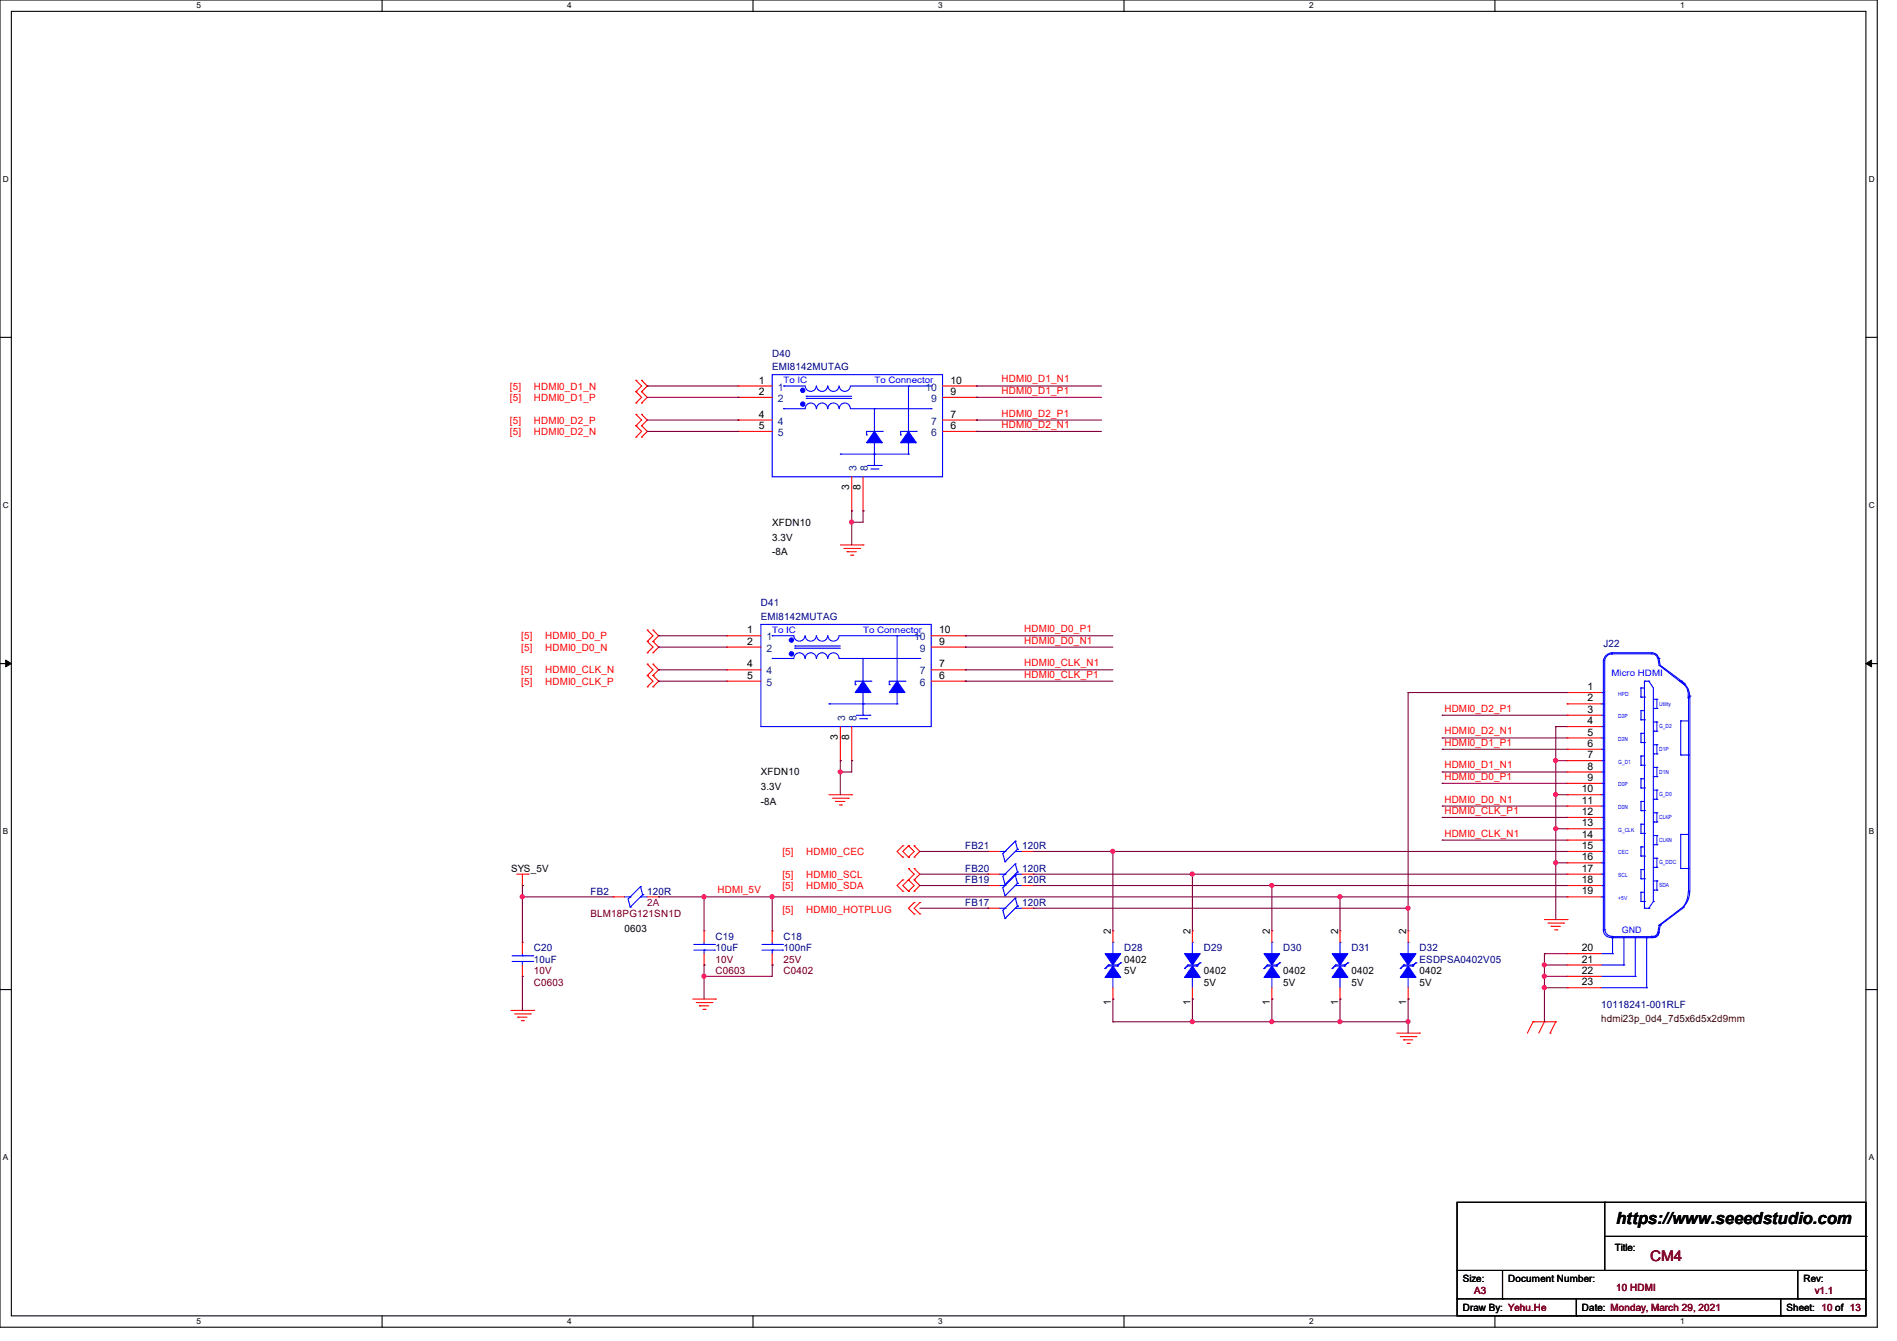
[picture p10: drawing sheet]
<svg xmlns="http://www.w3.org/2000/svg" width="297mm" height="210mm" viewBox="0 0 297 210" stroke-linecap="round" stroke-linejoin="round" font-family="sans-serif">
<path d="M0 0h293.9v207.9h-293.9zM1.8 1.8h290.3v204.3h-290.3z" fill="none" stroke="#000" stroke-width=".17"/>
<g fill="#fff">
<path d="M30.8 .2h.7v1.4h-.7z"/>
<path d="M30.8 206.2h.7v1.4h-.7z"/>
</g>
<path d="M59.8 0v1.8M59.8 206.1v1.8" fill="none" stroke="#000" stroke-width=".17"/>
<g fill="#fff">
<path d="M88.8 .2h.7v1.4h-.7z"/>
<path d="M88.8 206.2h.7v1.4h-.7z"/>
</g>
<path d="M117.9 0v1.8M117.9 206.1v1.8" fill="none" stroke="#000" stroke-width=".17"/>
<g fill="#fff">
<path d="M146.9 .2h.7v1.4h-.7z"/>
<path d="M146.9 206.2h.7v1.4h-.7z"/>
</g>
<path d="M176 0v1.8M176 206.1v1.8" fill="none" stroke="#000" stroke-width=".17"/>
<g fill="#fff">
<path d="M205 .2h.7v1.4h-.7z"/>
<path d="M205 206.2h.7v1.4h-.7z"/>
</g>
<path d="M234.1 0v1.8M234.1 206.1v1.8" fill="none" stroke="#000" stroke-width=".17"/>
<g fill="#fff">
<path d="M263.1 .2h.6v1.4h-.6z"/>
<path d="M263.1 206.2h.6v1.4h-.6z"/>
<path d="M.5 27.3h.9v1.4h-.9z"/>
<path d="M292.6 27.3h.9v1.4h-.9z"/>
<path d="M.5 78.4h.9v1.4h-.9z"/>
<path d="M292.6 78.4h.9v1.4h-.9z"/>
</g>
<path d="M0 52.8h1.8M292.1 52.8h1.8" fill="none" stroke="#000" stroke-width=".17"/>
<g fill="#fff">
<path d="M.5 129.5h.8v1.4h-.8z"/>
<path d="M292.6 129.5h.8v1.4h-.8z"/>
</g>
<path d="M0 103.9h1.8M292.1 103.9h1.8" fill="none" stroke="#000" stroke-width=".17"/>
<path d="M.9 103.4l.9 .5-.9 .5zM292.1 103.9l.9-.5v1z" fill="#000" stroke="#000" stroke-width=".16"/>
<g fill="#fff">
<path d="M.5 180.5h.8v1.4h-.8z"/>
<path d="M292.6 180.5h.8v1.4h-.8z"/>
</g>
<g fill="none" stroke="#000" stroke-width=".17">
<path d="M0 155h1.8M292.1 155h1.8M228.1 188.3h64v17.8h-64zM228.1 199h64M235.2 199v4.4M251.2 188.3h.1M251.2 188.3v10.7M251.2 193.6h40.9M281.5 199v4.4M292.1 199h.1M292.1 193.6h.1M228.1 203.4h.1"/>
<path d="M228.1 203.4h64M235.2 203.4h.1M246.8 206.1h.1M246.8 203.4v2.7M278.8 206.1h.1M278.8 203.4v2.7M281.5 203.4h.1"/>
</g>
<g fill="none" stroke="#f00" stroke-width=".17">
<path d="M99.6 59.6h.1M99.6 59.6l.9 .9-.9 .8M100.5 59.6h.1M100.5 59.6l.8 .9-.8 .8M99.6 68.5h.1M99.6 66.7h.1M99.6 64.9h.1M99.6 63.1h.1M99.6 61.3h.1M99.6 66.7l.9 .9-.9 .9M99.6 64.9l.9 .9-.9 .9M99.6 61.3l.9 .9-.9 .9"/>
<path d="M100.5 66.7h.1M100.5 68.5h.1M100.5 64.9h.1M100.5 61.3h.1M100.5 63.1h.1M100.5 66.7l.8 .9-.8 .9M100.5 64.9l.8 .9-.8 .9M100.5 61.3l.8 .9-.8 .9M115.6 60.5h.1M115.6 62.2h.1M115.6 65.8h.1M115.6 67.6h.1"/>
<path d="M115.6 60.5h5.3M115.6 62.2h5.3M115.6 65.8h5.3M115.6 67.6h5.3M133.3 74.7v5.3M135.1 74.7v5.3M147.6 60.5h5.3M147.6 62.2h5.3M147.6 65.8h5.3M147.6 67.6h5.3M152.9 60.5h.1M152.9 62.2h.1"/>
<path d="M152.9 65.8h.1M152.9 67.6h.1M101.3 98.7h.1M101.3 98.7l.9 .9-.9 .9M102.2 98.7h.1M102.2 98.7l.9 .9-.9 .9M113.8 99.6h.1M113.8 99.6h5.3M131.6 85.3h3.5M132.1 85.9h2.5M132.6 86.4h.1M132.6 86.4h1.5"/>
<path d="M133.2 87h.3M133.3 80h.1M133.5 87h.1M134.6 85.9h.1M135.1 85.3h.1M135.1 80h.1M145.8 99.6h5.3M151.1 99.6h.1M101.3 100.5h.1M101.3 102.2h.1M101.3 105.8h.1M101.3 104h.1"/>
<path d="M101.3 107.6h.1M101.3 100.5l.9 .8-.9 .9M101.3 104l.9 .9-.9 .9M101.3 105.8l.9 .9-.9 .9M102.2 100.5h.1M102.2 102.2h.1M102.2 104h.1M102.2 105.8h.1M102.2 107.6h.1M102.2 100.5l.9 .8-.9 .9M102.2 104l.9 .9-.9 .9M102.2 105.8l.9 .9-.9 .9"/>
<path d="M113.8 101.3h.1M113.8 104.9h.1M113.8 106.7h.1M113.8 101.3h5.3M113.8 104.9h5.3M113.8 106.7h5.3M131.6 119.1h.1M131.6 113.8v5.3M133.3 119.1h.1M133.3 113.8v5.3M145.8 101.3h5.3M145.8 104.9h5.3"/>
<path d="M145.8 106.7h5.3M151.1 101.3h.1M151.1 104.9h.1M151.1 106.7h.1M245.4 108.5h.1M245.4 110.2h.1M245.4 112h.1M245.4 113.8h.1M245.4 115.6h.1M245.4 117.3h.1M245.4 119.1h.1M245.4 108.5h5.3"/>
<path d="M245.4 110.2h5.3M245.4 112h5.3M245.4 113.8h5.3M245.4 115.6h5.3M245.4 117.3h5.3M245.4 119.1h5.3M80.9 136.9h1.8M81.8 138.7h.1M81.8 136.9v1.8M82.7 136.9h.1M129.8 124.5h3.5M130.3 125h2.5"/>
<path d="M130.9 125.5h.1M130.9 125.5h1.4M131.4 126.1h.3M131.7 126.1h.1M132.8 125h.1M133.3 124.5h.1M141.4 132.5h.1M141.4 134.2h.1M141.4 137.8h.1M141.4 139.6h.1M141.4 132.5l-.9 .8 .9 .9M141.4 137.8l-.9 .9 .9 .9"/>
<path d="M142.2 134.2h.1M142.2 132.5h.1M142.2 139.6h.1M142.2 137.8h.1M142.2 136h.1M142.2 132.5l-.8 .8 .8 .9M142.2 132.5l.9 .8-.9 .9M142.2 136l.9 .9-1.7 1.8 .8 .9M142.2 137.8l.9 .9-.9 .9M143.1 132.5h.1M143.1 134.2h.1M143.1 137.8h.1"/>
<path d="M143.1 139.6h.1M143.1 136h.1M143.1 132.5l.9 .8-.9 .9M143.1 137.8l.9 .9-.9 .9M143.1 136l.9 .9-.9 .9M154.7 136.9h.1M154.7 133.3h.1M154.7 138.7h.1M154.7 136.9h1.8M154.7 133.3h1.8M154.7 138.7h1.8M160 136.9h1.8"/>
<path d="M160 133.3h1.8M160 138.7h1.8M161.8 136.9h.1M161.8 133.3h.1M161.8 138.7h.1M245.4 120.9h.1M245.4 122.7h.1M245.4 124.5h.1M245.4 126.2h.1M245.4 128h.1M245.4 129.8h.1M245.4 131.6h.1"/>
<path d="M245.4 133.3h.1M245.4 135.1h.1M245.4 136.9h.1M245.4 138.7h.1M245.4 136.9h5.3M245.4 124.5h5.3M245.4 120.9h5.3M245.4 122.7h5.3M245.4 126.2h5.3M245.4 128h5.3M245.4 129.8h5.3M245.4 131.6h5.3"/>
<path d="M245.4 133.3h5.3M245.4 135.1h5.3M245.4 138.7h5.3M80 158.2h3.6M80.6 158.8h2.4M81.1 159.3h.1M81.1 159.3h1.4M81.6 159.9h.4M81.8 147.6h.1M81.8 152.9h.1M81.8 147.6v1.8M81.8 151.1v1.8"/>
<path d="M82 159.9h.1M83 158.8h.1M83.6 158.2h.1M96 140.5h.1M96 140.5h1.8M101.3 140.5h1.8M103.1 140.5h.1M108.5 156.5h3.5M109 157h2.5M109.5 157.5h.1M109.5 157.5h1.5M110.1 158.1h.3"/>
<path d="M110.2 145.8h.1M110.2 151.1h.1M110.2 145.8v1.8M110.2 149.4v1.7M110.4 158.1h.1M111.5 157h.1M112 156.5h.1M120.9 145.8h.1M120.9 151.1h.1M120.9 145.8v1.8M120.9 149.4v1.7M143.1 141.4h.1"/>
<path d="M143.1 143.1h.1M143.1 141.4l-.9 .8 .9 .9M144 141.4h.1M144 143.1h.1M144 141.4l-.9 .8 .9 .9M154.7 142.2h.1M154.7 142.2h1.8M160 142.2h1.8M161.8 142.2h.1M174.2 145.8h.1M174.2 156.5h.1M174.2 145.8v1.8"/>
<path d="M174.2 154.7v1.8M186.7 145.8h.1M186.7 156.5h.1M186.7 145.8v1.8M186.7 154.7v1.8M199.1 145.8h.1M199.1 156.5h.1M199.1 145.8v1.8M199.1 154.7v1.8M209.8 145.8h.1M209.8 156.5h.1M209.8 145.8v1.8"/>
<path d="M209.8 154.7v1.8M220.5 145.8h.1M220.5 156.5h.1M220.5 145.8v1.8M220.5 154.7v1.8M241.8 144h3.6M242.4 144.6h2.4M242.9 145.1h.1M242.9 145.1h1.4M243.4 145.6h.4M243.8 145.6h.1M244.8 144.6h.1"/>
<path d="M245.4 144h.1M245.4 140.5h.1M245.4 149.4h.1M245.4 151.1h.1M245.4 152.9h.1M245.4 154.7h.1M245.4 140.5h5.3M245.4 149.4h5.3M245.4 151.1h5.3M245.4 152.9h5.3M245.4 154.7h5.3M218.7 161.8h3.5"/>
<path d="M219.2 162.3h2.5M219.8 162.9h.1M219.8 162.9h1.4M220.3 163.4h.3M220.6 163.4h.1M221.7 162.3h.1M222.2 161.8h.1M240 160h.1M240 160l-.9 1.8M240 160h3.6M241.8 160h.1M241.8 160l-.9 1.8"/>
<path d="M242.7 161.8h.1M243.6 160h.1M243.6 160l-.9 1.8"/>
</g>
<g fill="#00f" stroke="#00f" stroke-width=".17">
<path d="M199.1 151.3l1.3 1.8h-2.5z" fill-rule="evenodd"/>
<path d="M197.9 149.4h2.5l-1.3 1.7z" fill-rule="evenodd"/>
<path d="M209.8 151.3l1.2 1.8h-2.4z" fill-rule="evenodd"/>
<path d="M208.6 149.4h2.4l-1.2 1.7z" fill-rule="evenodd"/>
<path d="M220.5 151.3l1.2 1.8h-2.5z" fill-rule="evenodd"/>
<path d="M219.2 149.4h2.5l-1.2 1.7z" fill-rule="evenodd"/>
<path d="M174.2 151.3l1.3 1.8h-2.5z" fill-rule="evenodd"/>
<path d="M173 149.4h2.5l-1.3 1.7z" fill-rule="evenodd"/>
<path d="M136.9 67.6l1.2 1.7h-2.4z" fill-rule="evenodd"/>
<path d="M142.2 67.6l1.3 1.7h-2.5z" fill-rule="evenodd"/>
<path d="M186.7 151.3l1.2 1.8h-2.4z" fill-rule="evenodd"/>
<path d="M185.5 149.4h2.4l-1.2 1.7z" fill-rule="evenodd"/>
<path d="M135.1 106.7l1.3 1.8h-2.5z" fill-rule="evenodd"/>
<path d="M140.5 106.7l1.2 1.8h-2.5z" fill-rule="evenodd"/>
<circle cx="125.7" cy="61.1" r=".34"/>
<circle cx="125.7" cy="63.3" r=".34"/>
<circle cx="123.9" cy="100.2" r=".34"/>
<circle cx="123.9" cy="102.4" r=".34"/>
</g>
<g fill="none" stroke="#00f" stroke-width=".17">
<path d="M120.9 58.7h26.7v16h-26.7zM122.7 60.5h.1M122.7 64h.1M122.7 60.5h3.4a.87 .87 0 0 0 .8 .8 .87 .87 0 0 0 .9-.8M122.7 64h3.4a.87 .87 0 0 1 .8-.9 .87 .87 0 0 1 .9 .9M126.2 62.1h.1M126.2 62.4h.1M126.2 62.1h7.1M126.2 62.4h7.1M127.8 64a.87 .87 0 0 1 .9-.9 .87 .87 0 0 1 .9 .9M127.8 60.5a.87 .87 0 0 0 .9 .8 .87 .87 0 0 0 .9-.8M129.6 60.5a.87 .87 0 0 0 .9 .8 .87 .87 0 0 0 .9-.8"/>
<path d="M129.6 64a.87 .87 0 0 1 .9-.9 .87 .87 0 0 1 .9 .9M131.4 60.5a.87 .87 0 0 0 .9 .8 .87 .87 0 0 0 .8-.8M131.4 64a.87 .87 0 0 1 .9-.9 .87 .87 0 0 1 .8 .9M131.6 71.1h.1M131.6 71.1h10.6M133.2 60.5h12.6M133.2 64h12.6M135.7 68.1h.1M135.8 72.9h2.2M136.4 73.4h1.1M136.9 64h.1M136.9 71.1h.1"/>
<path d="M136.9 72.9h.1M136.9 64v3.6M136.9 69.3v3.6M137.5 73.4h.1M138 72.9h.1M138.1 67.6h.1M138.1 67.6h-2.4v.5M141 68.1h.1M142.2 60.5h.1M142.2 71.1h.1M142.2 60.5v7.1M142.2 69.3v1.8"/>
<path d="M143.5 67.6h.1M143.5 67.6h-2.5v.5M145.8 60.5h.1M145.8 64h.1M119.1 97.8h26.7v16h-26.7zM120.9 99.6h.1M120.9 99.6h3.4a.87 .87 0 0 0 .9 .8 .87 .87 0 0 0 .8-.8M126.1 99.6a.87 .87 0 0 0 .8 .8 .87 .87 0 0 0 .9-.8M127.8 99.6a.87 .87 0 0 0 .9 .8 .87 .87 0 0 0 .9-.8M129.6 99.6a.87 .87 0 0 0 .9 .8 .87 .87 0 0 0 .9-.8M131.4 99.6h12.6M140.5 99.6h.1"/>
<path d="M140.5 99.6v7.1M144 99.6h.1M120.9 103.1h.1M120.9 103.1h3.4a.87 .87 0 0 1 .9-.9 .87 .87 0 0 1 .8 .9M124.5 101.2h.1M124.5 101.5h.1M124.5 101.2h7.1M124.5 101.5h7.1M126.1 103.1a.87 .87 0 0 1 .8-.9 .87 .87 0 0 1 .9 .9M127.8 103.1a.87 .87 0 0 1 .9-.9 .87 .87 0 0 1 .9 .9M129.6 103.1a.87 .87 0 0 1 .9-.9 .87 .87 0 0 1 .9 .9M129.8 110.2h.1"/>
<path d="M129.8 110.2h10.7M131.4 103.1h12.6M133.9 107.2h.1M134.1 112h2.1M134.6 112.6h1.1M135.1 103.1h.1M135.1 110.2h.1M135.1 112h.1M135.1 103.1v3.6M135.1 108.5v3.5M135.7 112.6h.1M136.2 112h.1"/>
<path d="M136.4 106.7h.1M136.4 106.7h-2.5v.5M139.2 107.2h.1M140.5 110.2h.1M140.5 108.5v1.7M141.7 106.7h.1M141.7 106.7h-2.5v.5M144 103.1h.1M250.7 108.5h.3M250.7 117.3h.3M250.7 119.1h.3M250.7 112h.3"/>
<path d="M250.7 110.2h.3M250.7 115.6h.3M250.7 113.8h.3M251 108.5h.1M251 117.3h.1M251 119.1h.1M251 112h.1M251 110.2h.1M251 115.6h.1M251 113.8h.1M251 103.5h.1M251 103.5v42.1"/>
<path d="M252.3 102.4h.1M252.3 102.2h.1M252.3 102.2a1.41 1.41 0 0 0-1.3 1.3M252.3 102.4h6.4M252.3 102.2h6.4M252.5 102.4h-.1a1.13 1.13 0 0 0-1.1 1.1l-.1 42.1M256.9 119.8h.1M256.9 112.7h.1M256.9 116.3h.1M256.9 109.2h.1M256.9 118.4h.1M256.9 107.7h.1"/>
<path d="M256.9 114.9h.1M256.9 111.3h.1M256.9 107.7v1.5M256.9 111.3v1.4M256.9 114.9v1.4M256.9 118.4v1.4M256.9 119.8h.6M256.9 116.3h.6M256.9 118.4h.6M256.9 107.7h.6M256.9 109.2h.6M256.9 114.9h.6"/>
<path d="M256.9 112.7h.6M256.9 111.3h.6M257.5 119.8h.1M257.5 116.3h.1M257.5 109.2h.1M257.5 112.7h.1M257.5 106.7h.1M257.5 106.7v35.5M257.5 106.7h.6M258.1 106.7h.1M258.1 106.7l.8 1v33.5M258.5 102.2h.1a1.04 1.04 0 0 1 1.1 .9"/>
<path d="M258.5 102.4h.1a.87 .87 0 0 1 .9 .7M258.9 118.1h.1M258.9 111h.1M258.9 114.5h.1M258.9 116.6h.5M258.9 118.1h.5M258.9 109.5h.5M258.9 111h.5M258.9 113.1h.5M258.9 114.5h.5M259.4 118.1h.1M259.4 114.5h.1"/>
<path d="M259.4 111h.1M259.4 116.6h.1M259.4 109.5h.1M259.4 113.1h.1M259.4 109.5v1.5M259.4 113.1v1.4M259.4 116.6v1.5M259.6 103.1h.1M259.6 103.1l.2 1.1 3.9 3M259.8 103.1h.1M259.8 103.1l.1 1.1 3.4 2.5M263 106.6a2.64 2.64 0 0 1 1.5 2.7"/>
<path d="M263 106.7a2.31 2.31 0 0 1 1.3 2.6M263.1 118.2h.1M263.1 112.9h.1M263.1 112.9v5.3M263.1 118.2h1.3M263.1 112.9h1.3M263.3 106.7h.1M263.3 106.7l.4 .3M263.7 107.2h.1M263.7 107h.1M264.4 118.2h.1M264.4 109v30.6"/>
<path d="M264.6 109h.1M264.6 109v30.6M100.3 138.9h.1M100.3 138.9l-2 1.9 .4 1.3M100.3 138.9l.3 1.2M156.5 136.9h.9M156.5 138.7h.9M156.5 133.3h.9M157.4 138.5h.1M157.4 136.9h.1M157.4 135h.1M157.4 133.3h.1"/>
<path d="M157.4 138.7h.1M159 135.3h.1M159 136.9h.1M159 131.7h.1M159 133.3h.1M159 137.1h.1M159 138.7h.1M159 136.9h1M159 138.7h1M159 133.3h1M159 135.3l-2 1.9 .4 1.3M159 135.3l.3 1.3"/>
<path d="M159 131.7l-2 2 .4 1.3M159 131.7l.3 1.3M159 137.1l-2 1.9 .4 1.3M159 137.1l.3 1.2M159.3 136.6h.1M159.3 133h.1M159.3 138.3h.1M159.3 136.6l-1.9 1.9M159.3 133l-1.9 2M159.3 138.3l-1.9 2M250.7 131.6h.3M250.7 129.8h.3"/>
<path d="M250.7 122.7h.3M250.7 126.2h.3M250.7 124.5h.3M250.7 120.9h.3M250.7 135.1h.3M250.7 136.9h.3M250.7 138.7h.3M250.7 128h.3M250.7 133.3h.3M251 131.6h.1M251 129.8h.1M251 122.7h.1"/>
<path d="M251 126.2h.1M251 124.5h.1M251 120.9h.1M251 135.1h.1M251 136.9h.1M251 138.7h.1M251 128h.1M251 133.3h.1M256.9 137.6h.1M256.9 134.1h.1M256.9 127h.1M256.9 130.5h.1"/>
<path d="M256.9 123.4h.1M256.9 136.2h.1M256.9 129.1h.1M256.9 125.5h.1M256.9 132.6h.1M256.9 122h.1M256.9 139.7h.1M256.9 122v1.4M256.9 125.5v1.5M256.9 129.1v1.4M256.9 132.6v1.5M256.9 136.2v1.4"/>
<path d="M256.9 139.7v1.5M256.9 137.6h.6M256.9 136.2h.6M256.9 134.1h.6M256.9 129.1h.6M256.9 127h.6M256.9 125.5h.6M256.9 132.6h.6M256.9 130.5h.6M256.9 122h.6M256.9 123.4h.6M256.9 139.7h.6"/>
<path d="M257.5 137.6h.1M257.5 134.1h.1M257.5 127h.1M257.5 130.5h.1M257.5 123.4h.1M258.9 135.8h.1M258.9 132.3h.1M258.9 125.2h.1M258.9 128.7h.1M258.9 121.6h.1M258.9 139.4h.1M258.9 135.8h.5"/>
<path d="M258.9 134.4h.5M258.9 130.9h.5M258.9 132.3h.5M258.9 127.3h.5M258.9 125.2h.5M258.9 128.7h.5M258.9 123.7h.5M258.9 120.2h.5M258.9 121.6h.5M258.9 139.4h.5M258.9 138h.5M259.4 135.8h.1"/>
<path d="M259.4 128.7h.1M259.4 132.3h.1M259.4 125.2h.1M259.4 121.6h.1M259.4 134.4h.1M259.4 130.9h.1M259.4 127.3h.1M259.4 123.7h.1M259.4 120.2h.1M259.4 139.4h.1M259.4 138h.1M259.4 120.2v1.4"/>
<path d="M259.4 123.7v1.5M259.4 127.3v1.4M259.4 130.9v1.4M259.4 134.4v1.4M259.4 138v1.4M263.1 136h.1M263.1 130.7h.1M263.1 130.7v5.3M263.1 136h1.3M263.1 130.7h1.3M264.3 139.6l-.1 1-.5 1.3M264.4 136h.1"/>
<path d="M264.4 139.6h.1M264.5 139.6v.1a3.1 3.1 0 0 1-.9 2.3M80.2 149.7h3.2M80.2 150.6h3.2M81.8 150.6h.1M81.8 149.7h.1M81.8 149.4v.3M81.8 150.6v.5M83.4 149.7h.1M83.4 150.6h.1M97.8 140.5h.9M98.7 142.1h.1"/>
<path d="M98.7 140.5h.1M100.3 140.5h.1M100.3 140.5h1M100.6 140.1h.1M100.6 140.1l-1.9 2M108.6 147.9h3.2M108.6 148.8h3.2M110.2 148.8h.1M110.2 147.9h.1M110.2 147.6v.3M110.2 148.8v.6M111.8 147.9h.1"/>
<path d="M111.8 148.8h.1M119.3 147.9h3.2M119.3 148.8h3.2M120.9 148.8h.1M120.9 147.9h.1M120.9 147.6v.3M120.9 148.8v.6M122.5 147.9h.1M122.5 148.8h.1M156.5 142.2h.9M157.4 143.8h.1M157.4 142.2h.1"/>
<path d="M157.4 140.3h.1M159 140.6h.1M159 142.2h.1M159 140.6l-2 2 .4 1.2M159 142.2h1M159 140.6l.3 1.3M159.3 141.9h.1M159.3 141.9l-1.9 1.9M173 151.7h.1M173.5 151.1h.1M173.5 151.1h1.5M173.5 151.1l-.5 .6"/>
<path d="M174.2 147.6h.1M174.2 153.1h.1M174.2 147.6v1.8M174.2 153.1v1.6M175 151.1h.1M175 151.3h.1M175 151.3h-1.5l-.5 .4M175.5 150.8h.1M175.5 150.8l-.5 .3M175.5 150.8l-.5 .5M185.5 151.7h.1M186 151.1h.1"/>
<path d="M186 151.1h1.4M186 151.1l-.5 .6M186.7 147.6h.1M186.7 153.1h.1M186.7 147.6v1.8M186.7 153.1v1.6M187.4 151.1h.1M187.4 151.3h.1M187.4 151.3h-1.4l-.5 .4M187.9 150.8h.1M187.9 150.8l-.5 .3M187.9 150.8l-.5 .5"/>
<path d="M197.9 151.7h.1M198.4 151.1h.1M198.4 151.1h1.5M198.4 151.1l-.5 .6M199.1 147.6h.1M199.1 153.1h.1M199.1 147.6v1.8M199.1 153.1v1.6M199.9 151.1h.1M199.9 151.3h.1M199.9 151.3h-1.5l-.5 .4M200.4 150.8h.1"/>
<path d="M200.4 150.8l-.5 .3M200.4 150.8l-.5 .5M208.6 151.7h.1M209.1 151.1h.1M209.1 151.1h1.4M209.1 151.1l-.5 .6M209.8 147.6h.1M209.8 153.1h.1M209.8 147.6v1.8M209.8 153.1v1.6M210.5 151.1h.1M210.5 151.3h.1"/>
<path d="M210.5 151.3h-1.4l-.5 .4M211 150.8h.1M211 150.8l-.5 .3M211 150.8l-.5 .5M219.2 151.7h.1M219.8 151.1h.1M219.8 151.1h1.4M219.8 151.1l-.6 .6M220.5 147.6h.1M220.5 153.1h.1M220.5 147.6v1.8M220.5 153.1v1.6"/>
<path d="M221.2 151.1h.1M221.2 151.3h.1M221.2 151.3h-1.4l-.6 .4M221.7 150.8h.1M221.7 150.8l-.5 .3M221.7 150.8l-.5 .5M250.7 151.1h3.6M250.7 154.7h7.1M250.7 152.9h5.3M250.7 140.5h.3M250.7 149.4h1.8M251 140.5h.1"/>
<path d="M251 145.6a1.13 1.13 0 0 0 1.3 1.2M251.2 145.6h.1M251.3 145.6a1.12 1.12 0 0 0 1.2 1M252.3 146.9h.1M252.3 146.9h6.6M252.5 146.7h.1M252.5 146.9h.1M252.5 149.4h.1M252.5 146.7h6.2M252.5 146.9v2.5M254.3 146.9h.1M254.3 151.1h.1"/>
<path d="M254.3 146.9v4.2M256 146.9h.1M256 152.9h.1M256 146.9v6M256.9 141.2h.1M256.9 141.2h.6M257.5 141.2h.1M257.5 142.2h.1M257.5 142.2h.6M257.8 154.7h.1M257.8 146.9h.1M257.8 146.9v7.8"/>
<path d="M258.1 142.2h.1M258.9 141.2h.1M258.9 141.2l-.8 1M259.5 146a.7 .7 0 0 1-.9 .6M259.7 146a.85 .85 0 0 1-1.1 .8M259.8 144.9h.1M259.8 144.9l-.2 1.1M259.9 144.9h.1M259.9 144.9l-.1 1.1M263.7 142.1l-3.8 2.8M263.7 141.9l-3.9 3"/>
</g>
<g fill="none" stroke="#800040" stroke-width=".17">
<path d="M101.3 67.6h.1M101.3 60.5h.1M101.3 60.5h14.3M101.3 62.2h14.3M101.3 65.8h14.3M101.3 67.6h14.3M115.6 65.8h.1M115.6 62.2h.1M152.9 60.5h.1M152.9 62.2h.1M152.9 65.8h.1M152.9 67.6h.1"/>
<path d="M152.9 60.5h19.6M152.9 62.2h19.6M152.9 65.8h19.6M152.9 67.6h19.6M103.1 99.6h.1M103.1 99.6h10.7M133.3 80h.1M133.3 81.8h.1M133.3 80v5.3M135.1 80h.1M135.1 80v1.8h-1.8M151.1 99.6h.1"/>
<path d="M151.1 99.6h23.1M103.1 104.9h.1M103.1 106.7h.1M103.1 101.3h.1M103.1 101.3h10.7M103.1 106.7h10.7M103.1 104.9h10.7M131.6 119.1h.1M131.6 119.1v5.4M133.3 119.1h.1M133.3 119.1v1.8h-1.7M151.1 101.3h.1"/>
<path d="M151.1 106.7h.1M151.1 104.9h.1M151.1 101.3h23.1M151.1 106.7h23.1M151.1 104.9h23.1M220.5 108.5h.1M220.5 108.5h24.9M220.5 108.5v37.3M225.8 112h.1M225.8 117.3h.1M225.8 115.6h.1M225.8 112h19.6"/>
<path d="M225.8 117.3h19.6M225.8 115.6h19.6M243.6 119.1h.1M243.6 113.8h.1M243.6 113.8v30.2M243.6 119.1h1.8M243.6 113.8h1.8M81.8 138.7h.1M81.8 138.7v8.9M131.6 120.9h.1M144 133.3h10.7M144 136.9h10.7"/>
<path d="M144 138.7h10.7M154.7 133.3h.1M154.7 136.9h.1M154.7 138.7h.1M161.8 133.3h83.6M161.8 136.9h83.6M161.8 138.7h83.6M174.2 133.3h.1M174.2 133.3v12.5M186.7 136.9h.1M186.7 136.9v8.9M199.1 138.7h.1"/>
<path d="M199.1 138.7v7.1M225.8 122.7h.1M225.8 128h.1M225.8 120.9h.1M225.8 126.2h.1M225.8 131.6h.1M225.8 122.7h19.6M225.8 128h19.6M225.8 120.9h19.6M225.8 126.2h19.6M225.8 131.6h19.6M243.6 135.1h.1"/>
<path d="M243.6 129.8h.1M243.6 124.5h.1M243.6 135.1h1.8M243.6 129.8h1.8M243.6 124.5h1.8M81.8 152.9h.1M81.8 140.5h.1M81.8 152.9v5.3M81.8 140.5h14.2M103.1 140.5h.1M103.1 140.5h142.3M110.2 140.5h.1"/>
<path d="M110.2 151.1h.1M110.2 152.9h.1M110.2 140.5v5.3M110.2 151.1v5.4M120.9 140.5h.1M120.9 151.1h.1M120.9 140.5v5.3M120.9 151.1v1.8h-10.7M144 142.2h10.7M154.7 142.2h.1M161.8 142.2h58.7M174.2 156.5h.1"/>
<path d="M174.2 156.5v3.5M186.7 156.5h.1M186.7 156.5v3.5M199.1 156.5h.1M199.1 156.5v3.5M209.8 140.5h.1M209.8 156.5h.1M209.8 140.5v5.3M209.8 156.5v3.5M220.5 142.2h.1M220.5 156.5h.1M220.5 156.5v5.3"/>
<path d="M241.8 151.1h.1M241.8 149.4h.1M241.8 152.9h.1M241.8 154.7h.1M241.8 152.9h3.6M241.8 151.1h3.6M241.8 149.4h3.6M241.8 149.4v10.6M241.8 154.7h3.6M174.2 160h.1M174.2 160h46.3M186.7 160h.1"/>
<path d="M199.1 160h.1M209.8 160h.1M220.5 160h.1"/>
</g>
<g fill="#f0f" stroke="#f0f" stroke-width=".17">
<circle cx="110.2" cy="140.4" r=".32"/>
<circle cx="110.2" cy="152.9" r=".32"/>
<circle cx="81.8" cy="140.4" r=".32"/>
<circle cx="241.8" cy="151.1" r=".32"/>
<circle cx="220.5" cy="160" r=".32"/>
<circle cx="209.8" cy="160" r=".32"/>
<circle cx="199.1" cy="160" r=".32"/>
<circle cx="186.7" cy="160" r=".32"/>
<circle cx="120.9" cy="140.4" r=".32"/>
<circle cx="209.8" cy="140.4" r=".32"/>
<circle cx="174.2" cy="133.3" r=".32"/>
<circle cx="199.1" cy="138.7" r=".32"/>
<circle cx="186.7" cy="136.9" r=".32"/>
<circle cx="243.6" cy="135.1" r=".32"/>
<circle cx="243.6" cy="129.8" r=".32"/>
<circle cx="243.6" cy="124.4" r=".32"/>
<circle cx="243.6" cy="119.1" r=".32"/>
<circle cx="241.8" cy="152.9" r=".32"/>
<circle cx="133.3" cy="81.8" r=".32"/>
<circle cx="131.6" cy="120.9" r=".32"/>
<circle cx="220.5" cy="142.2" r=".32"/>
<circle cx="241.8" cy="154.7" r=".32"/>
</g>
<text font-size="2.6" x="253" y="191.8">https://www.seeedstudio.com</text>
<text font-size="2.3" fill="#800000" x="258.4" y="197.5">CM4</text>
<g font-size="1.6" fill="#000080">
<text x="120.9" y="55.8">D40</text>
<text x="120.9" y="58">EMI8142MUTAG</text>
<text x="119.1" y="95">D41</text>
<text x="119.1" y="97.1">EMI8142MUTAG</text>
<text x="251" y="101.3">J22</text>
<text x="151.1" y="136.6">FB20</text>
<text x="151.1" y="133">FB21</text>
<text x="160" y="136.6">120R</text>
<text x="160" y="133">120R</text>
<text x="92.5" y="140.1">FB2</text>
<text x="101.3" y="140.1">120R</text>
<text x="151.1" y="141.9">FB17</text>
<text x="151.1" y="138.3">FB19</text>
<text x="160" y="141.9">120R</text>
<text x="160" y="138.3">120R</text>
<text x="83.6" y="149">C20</text>
<text x="112" y="147.2">C19</text>
<text x="112" y="149">10uF</text>
<text x="122.7" y="147.2">C18</text>
<text x="122.7" y="149">100nF</text>
<text x="176" y="149">D28</text>
<text x="188.5" y="149">D29</text>
<text x="200.9" y="149">D30</text>
<text x="211.6" y="149">D31</text>
<text x="222.2" y="149">D32</text>
<text x="83.6" y="150.8">10uF</text>
<text x="222.2" y="150.8">ESDPSA0402V05</text>
<text x="250.7" y="157.9">10118241-001RLF</text>
</g>
<g font-size="1.6" fill="#f00">
<text x="156.8" y="59.9">HDMI0_D1_N1</text>
<text x="79.8" y="62.8">[5]</text>
<text x="79.8" y="61">[5]</text>
<text x="83.6" y="62.8">HDMI0_D1_P</text>
<text x="83.6" y="61">HDMI0_D1_N</text>
<text x="156.8" y="61.7">HDMI0_D1_P1</text>
<text x="156.8" y="65.2">HDMI0_D2_P1</text>
<text x="79.8" y="68.1">[5]</text>
<text x="79.8" y="66.3">[5]</text>
<text x="83.6" y="68.1">HDMI0_D2_N</text>
<text x="83.6" y="66.3">HDMI0_D2_P</text>
<text x="156.8" y="67">HDMI0_D2_N1</text>
<text x="81.6" y="100.1">[5]</text>
<text x="81.6" y="101.9">[5]</text>
<text x="85.3" y="100.1">HDMI0_D0_P</text>
<text x="85.3" y="101.9">HDMI0_D0_N</text>
<text x="160.4" y="99">HDMI0_D0_P1</text>
<text x="160.4" y="100.8">HDMI0_D0_N1</text>
<text x="81.6" y="105.4">[5]</text>
<text x="81.6" y="107.2">[5]</text>
<text x="85.3" y="105.4">HDMI0_CLK_N</text>
<text x="85.3" y="107.2">HDMI0_CLK_P</text>
<text x="160.4" y="106.1">HDMI0_CLK_P1</text>
<text x="160.4" y="104.3">HDMI0_CLK_N1</text>
<text x="226.1" y="111.5">HDMI0_D2_P1</text>
<text x="226.1" y="116.8">HDMI0_D1_P1</text>
<text x="226.1" y="115">HDMI0_D2_N1</text>
<text x="226.1" y="122.1">HDMI0_D0_P1</text>
<text x="226.1" y="120.4">HDMI0_D1_N1</text>
<text x="226.1" y="125.7">HDMI0_D0_N1</text>
<text x="226.1" y="127.5">HDMI0_CLK_P1</text>
<text x="226.1" y="131">HDMI0_CLK_N1</text>
<text x="122.5" y="133.9">[5]</text>
<text x="122.5" y="137.5">[5]</text>
<text x="126.2" y="133.9">HDMI0_CEC</text>
<text x="126.2" y="137.5">HDMI0_SCL</text>
<text x="112.4" y="139.9">HDMI_5V</text>
<text x="122.5" y="139.2">[5]</text>
<text x="122.5" y="143">[5]</text>
<text x="126.2" y="139.2">HDMI0_SDA</text>
<text x="126.2" y="143">HDMI0_HOTPLUG</text>
</g>
<g font-size="1.6">
<text x="118.8" y="60.1">1</text>
<text x="118.8" y="61.8">2</text>
<text x="118.8" y="65.4">4</text>
<text x="148.8" y="60.1">10</text>
<text x="148.8" y="61.8">9</text>
<text x="148.8" y="65.4">7</text>
<text x="118.8" y="67.2">5</text>
<text x="148.8" y="67.2">6</text>
<text x="133" y="76.8" transform="rotate(-90 133 76.8)">3</text>
<text x="134.7" y="76.8" transform="rotate(-90 134.7 76.8)">8</text>
<text x="120.9" y="82.3">XFDN10</text>
<text x="120.9" y="84.7">3.3V</text>
<text x="120.9" y="87">-8A</text>
<text x="117" y="99.2">1</text>
<text x="117" y="101">2</text>
<text x="147" y="99.2">10</text>
<text x="147" y="101">9</text>
<text x="117" y="104.5">4</text>
<text x="117" y="106.3">5</text>
<text x="147" y="104.5">7</text>
<text x="147" y="106.3">6</text>
<text x="248.6" y="108.1">1</text>
<text x="248.6" y="109.9">2</text>
<text x="248.6" y="111.6">3</text>
<text x="248.6" y="113.4">4</text>
<text x="131.2" y="115.9" transform="rotate(-90 131.2 115.9)">3</text>
<text x="133" y="115.9" transform="rotate(-90 133 115.9)">8</text>
<text x="248.6" y="115.2">5</text>
<text x="248.6" y="117">6</text>
<text x="248.6" y="118.7">7</text>
<text x="119.1" y="121.5">XFDN10</text>
<text x="119.1" y="123.8">3.3V</text>
<text x="247.7" y="124.1">10</text>
<text x="247.7" y="125.9">11</text>
<text x="248.6" y="120.5">8</text>
<text x="248.6" y="122.3">9</text>
<text x="119.1" y="126.1">-8A</text>
<text x="247.7" y="127.6">12</text>
<text x="247.7" y="129.4">13</text>
<text x="247.7" y="131.2">14</text>
<text x="80" y="136.6">SYS_5V</text>
<text x="247.7" y="133">15</text>
<text x="247.7" y="134.7">16</text>
<text x="247.7" y="136.5">17</text>
<text x="247.7" y="138.3">18</text>
<text x="247.7" y="140.1">19</text>
<text x="97.8" y="146">0603</text>
<text x="173.9" y="146.3" transform="rotate(-90 173.9 146.3)">2</text>
<text x="186.4" y="146.3" transform="rotate(-90 186.4 146.3)">2</text>
<text x="198.8" y="146.3" transform="rotate(-90 198.8 146.3)">2</text>
<text x="209.5" y="146.3" transform="rotate(-90 209.5 146.3)">2</text>
<text x="220.2" y="146.3" transform="rotate(-90 220.2 146.3)">2</text>
<text x="247.7" y="149">20</text>
<text x="176" y="150.8">0402</text>
<text x="176" y="152.6">5V</text>
<text x="188.5" y="152.6">0402</text>
<text x="188.5" y="154.3">5V</text>
<text x="200.9" y="152.6">0402</text>
<text x="200.9" y="154.3">5V</text>
<text x="211.6" y="152.6">0402</text>
<text x="211.6" y="154.3">5V</text>
<text x="222.2" y="152.6">0402</text>
<text x="222.2" y="154.3">5V</text>
<text x="247.7" y="150.8">21</text>
<text x="247.7" y="152.5">22</text>
<text x="247.7" y="154.3">23</text>
<text x="173.9" y="157.4" transform="rotate(-90 173.9 157.4)">1</text>
<text x="186.4" y="157.4" transform="rotate(-90 186.4 157.4)">1</text>
<text x="198.8" y="157.4" transform="rotate(-90 198.8 157.4)">1</text>
<text x="209.5" y="157.4" transform="rotate(-90 209.5 157.4)">1</text>
<text x="220.2" y="157.4" transform="rotate(-90 220.2 157.4)">1</text>
<text x="252.8" y="196">Title:</text>
<text x="229" y="200.7">Size:</text>
<text x="236.1" y="200.7">Document Number:</text>
<text x="282.4" y="200.7">Rev:</text>
<text x="229" y="205.4">Draw By: Yehu.He</text>
<text x="247.7" y="205.4">Date: Monday, March 29, 2021</text>
<text x="279.7" y="205.4">Sheet: 10 of 13</text>
</g>
<g font-size="1.6" fill="#004080">
<text x="121.8" y="61.2">1</text>
<text x="121.8" y="63">2</text>
<text x="144.9" y="61.2">10</text>
<text x="145.8" y="63">9</text>
<text x="121.8" y="66.5">4</text>
<text x="121.8" y="68.3">5</text>
<text x="145.8" y="66.5">7</text>
<text x="145.8" y="68.3">6</text>
<text x="134.1" y="73.8" transform="rotate(-90 134.1 73.8)">3</text>
<text x="135.9" y="73.8" transform="rotate(-90 135.9 73.8)">8</text>
<text x="120" y="100.3">1</text>
<text x="143.1" y="100.3">10</text>
<text x="120" y="102.1">2</text>
<text x="120" y="105.6">4</text>
<text x="120" y="107.4">5</text>
<text x="144" y="102.1">9</text>
<text x="144" y="105.6">7</text>
<text x="144" y="107.4">6</text>
<text x="132.3" y="112.9" transform="rotate(-90 132.3 112.9)">3</text>
<text x="134.1" y="112.9" transform="rotate(-90 134.1 112.9)">8</text>
</g>
<g font-size="1.6" fill="#800000">
<text x="92.5" y="143.7">BLM18PG121SN1D</text>
<text x="83.6" y="154.3">C0603</text>
<text x="83.6" y="152.6">10V</text>
<text x="112" y="152.6">C0603</text>
<text x="112" y="150.8">10V</text>
<text x="122.7" y="152.6">C0402</text>
<text x="122.7" y="150.8">25V</text>
<text x="230.8" y="202.7">A3</text>
<text x="253" y="202.2">10 HDMI</text>
<text x="284.1" y="202.7">v1.1</text>
</g>
<text font-size="1.6" fill="#800040" x="101.3" y="141.9">2A</text>
<text font-size="1.6" fill="#400000" x="250.7" y="160">hdmi23p_0d4_7d5x6d5x2d9mm</text>
<g font-size="1.4" fill="#00f">
<text x="122.7" y="60">To IC</text>
<text x="136.9" y="60">To Connector</text>
<text x="120.9" y="99.1">To IC</text>
<text x="135.1" y="99.1">To Connector</text>
<text x="252.3" y="105.9">Micro HDMI</text>
<text x="253.9" y="146">GND</text>
</g>
<g font-size="1.3">
<text x="30.8" y="1.3">5</text>
<text x="88.8" y="1.3">4</text>
<text x="146.9" y="1.3">3</text>
<text x="205" y="1.3">2</text>
<text x="263.1" y="1.3">1</text>
<text x=".5" y="28.4">D</text>
<text x="292.6" y="28.4">D</text>
<text x=".5" y="79.5">C</text>
<text x="292.6" y="79.5">C</text>
<text x=".5" y="130.6">B</text>
<text x="292.6" y="130.6">B</text>
<text x=".5" y="181.7">A</text>
<text x="292.6" y="181.7">A</text>
<text x="30.8" y="207.4">5</text>
<text x="88.8" y="207.4">4</text>
<text x="146.9" y="207.4">3</text>
<text x="205" y="207.4">2</text>
<text x="263.1" y="207.4">1</text>
</g>
<g font-size=".9" fill="#00f">
<text x="253.4" y="108.9">HPD</text>
<text x="253.4" y="112.5">D2P</text>
<text x="259.8" y="110.5">Utility</text>
<text x="253.4" y="116">D2N</text>
<text x="253.4" y="119.6">G_D1</text>
<text x="259.8" y="117.6">D1P</text>
<text x="259.8" y="114">G_D2</text>
<text x="253.4" y="123.1">D0P</text>
<text x="259.8" y="121.2">D1N</text>
<text x="259.8" y="124.7">G_D0</text>
<text x="253.4" y="126.7">D0N</text>
<text x="253.4" y="130.3">G_CLK</text>
<text x="259.8" y="128.3">CLKP</text>
<text x="259.8" y="131.8">CLKN</text>
<text x="253.4" y="133.8">CEC</text>
<text x="253.4" y="137.4">SCL</text>
<text x="259.8" y="135.4">G_DDC</text>
<text x="253.4" y="140.9">+5V</text>
<text x="259.8" y="138.9">SDA</text>
</g>
</svg>
